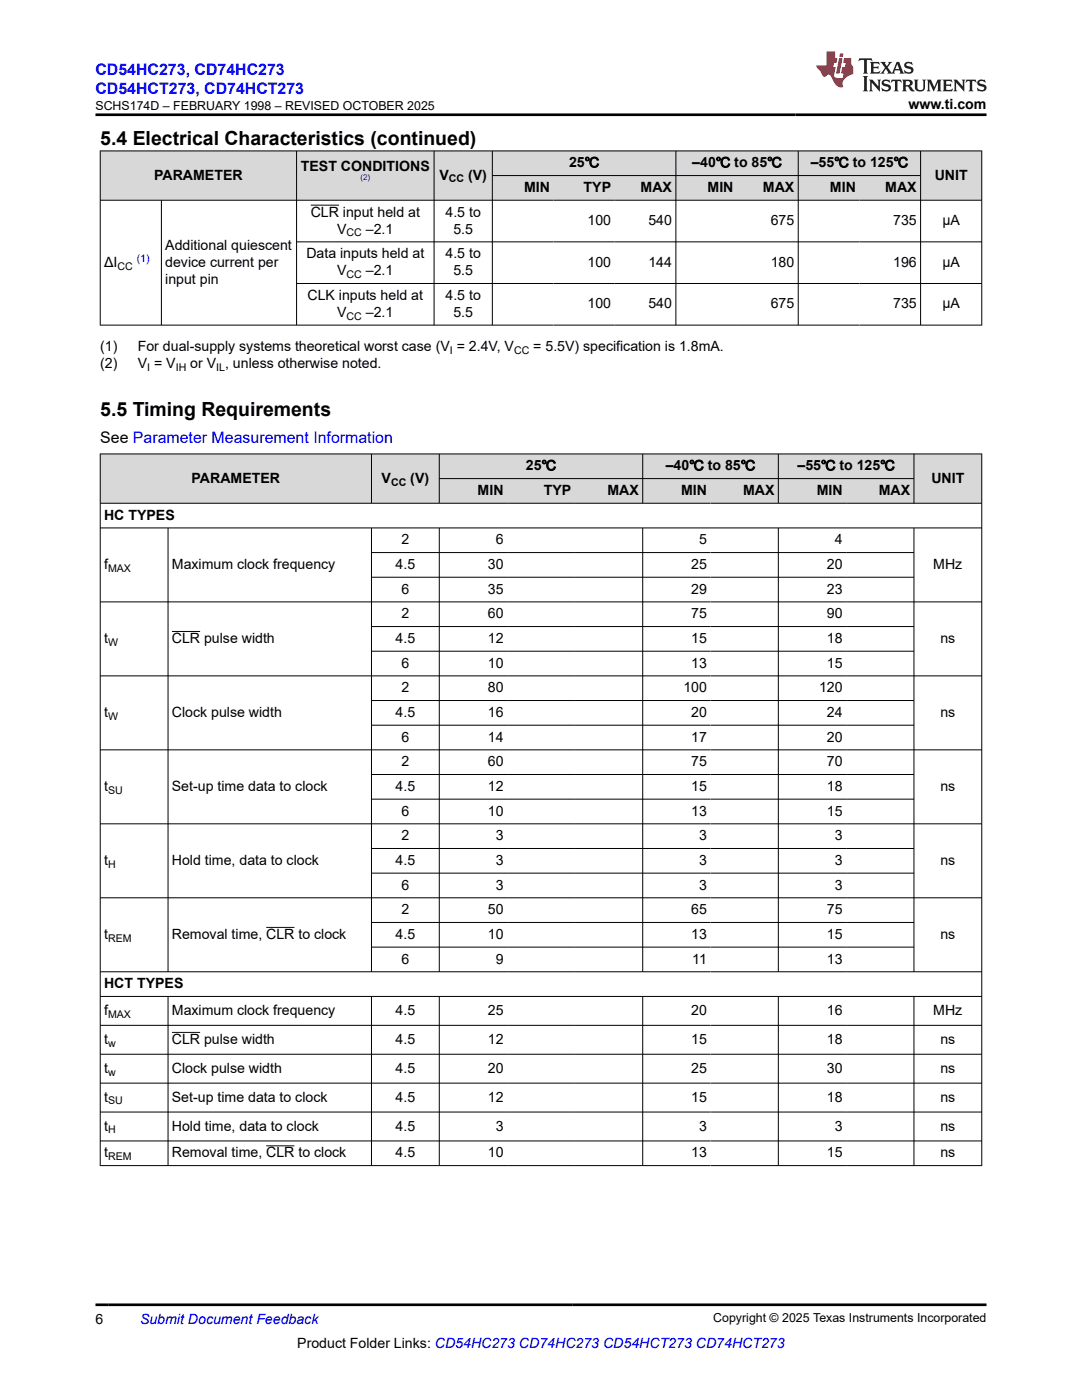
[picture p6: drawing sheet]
<svg xmlns="http://www.w3.org/2000/svg" width="216mm" height="279mm" viewBox="0 0 216 279" stroke-linecap="round" stroke-linejoin="round" font-family="sans-serif">
<g fill="#d8d8d8">
<path d="M20 30.1h175.9v4.9h-175.9z" fill-rule="evenodd"/>
<path d="M20.1 30.2h39v9.7h-39z" fill-rule="evenodd"/>
<path d="M59.2 30.2h27.4v9.7h-27.4z" fill-rule="evenodd"/>
<path d="M86.7 30.2h11.5v9.7h-11.5z" fill-rule="evenodd"/>
<path d="M98.3 30.2h36.5v4.8h-36.5z" fill-rule="evenodd"/>
<path d="M134.9 30.2h24.3v4.8h-24.3z" fill-rule="evenodd"/>
<path d="M159.3 30.2h24.3v4.8h-24.3z" fill-rule="evenodd"/>
<path d="M183.8 30.2h12v9.7h-12z" fill-rule="evenodd"/>
<path d="M98.3 35.1h12.1v4.8h-12.1z" fill-rule="evenodd"/>
<path d="M110.4 35.1h12.3v4.8h-12.3z" fill-rule="evenodd"/>
<path d="M122.7 35.1h12.1v4.8h-12.1z" fill-rule="evenodd"/>
<path d="M134.9 35.1h12.2v4.8h-12.2z" fill-rule="evenodd"/>
<path d="M147.1 35.1h12.1v4.8h-12.1z" fill-rule="evenodd"/>
<path d="M159.3 35.1h12.2v4.8h-12.2z" fill-rule="evenodd"/>
<path d="M171.5 35.1h12.1v4.8h-12.1z" fill-rule="evenodd"/>
</g>
<g fill="none" stroke="#000" stroke-width=".2">
<path d="M19.9 30.1h176.1M19.9 40h176.1M20 30.1v34.8M32.2 40v24.9M59.2 30.1v34.8M86.6 30.1v34.8M98.2 30.1v34.8M98.2 35h85.6M134.9 30.1v34.8M159.3 30.1v34.8M183.7 30.1v34.8M195.9 30.1v34.8"/>
<path d="M59.2 48.3h136.8M59.2 56.6h136.8M62 40.9h5.6M196 64.9h-176.1"/>
</g>
<g fill="#d8d8d8">
<path d="M20 90.6h175.9v4.9h-175.9z" fill-rule="evenodd"/>
<path d="M20.1 90.7h54v9.7h-54z" fill-rule="evenodd"/>
<path d="M74.2 90.7h13.4v9.7h-13.4z" fill-rule="evenodd"/>
<path d="M87.7 90.7h40.5v4.8h-40.5z" fill-rule="evenodd"/>
<path d="M128.3 90.7h26.9v4.8h-26.9z" fill-rule="evenodd"/>
<path d="M155.4 90.7h26.9v4.8h-26.9z" fill-rule="evenodd"/>
<path d="M182.4 90.7h13.4v9.7h-13.4z" fill-rule="evenodd"/>
<path d="M87.7 95.6h13.5v4.8h-13.5z" fill-rule="evenodd"/>
<path d="M101.2 95.6h13.5v4.8h-13.5z" fill-rule="evenodd"/>
<path d="M114.7 95.6h13.5v4.8h-13.5z" fill-rule="evenodd"/>
<path d="M128.3 95.6h13.5v4.8h-13.5z" fill-rule="evenodd"/>
<path d="M141.8 95.6h13.4v4.8h-13.4z" fill-rule="evenodd"/>
<path d="M155.4 95.6h13.4v4.8h-13.4z" fill-rule="evenodd"/>
<path d="M168.8 95.6h13.5v4.8h-13.5z" fill-rule="evenodd"/>
</g>
<g fill="none" stroke="#000" stroke-width=".2">
<path d="M19.9 90.6h176.1M20 90.5v142.2M74.1 90.5v10M87.7 90.5v10M87.7 95.5h94.7M128.2 90.5v10M155.3 90.5v10M182.4 90.5v10M195.9 90.5v142.2M19.9 100.4h176.1M19.9 105.4h176.1M33.5 105.4v88.6"/>
<path d="M74.1 105.4v88.6M74.1 110.3h108.3M74.1 115.2h108.3M87.7 105.4v88.6M128.2 105.4v88.6M155.3 105.4v88.6M182.4 105.4v88.6M19.9 120.1h176.1M19.9 134.9h176.1M34.3 126h5.6M74.1 125h108.3M74.1 130h108.3"/>
<path d="M74.1 139.8h108.3M19.9 149.6h176.1M74.1 144.7h108.3M74.1 154.6h108.3M74.1 159.5h108.3M19.9 164.4h176.1M19.9 179.2h176.1M74.1 169.3h108.3M74.1 174.3h108.3M19.9 193.9h176.1M19.9 198.9h176.1M33.5 198.9v33.8"/>
<path d="M53.1 185.1h5.7M74.1 198.9v33.8M74.1 184.1h108.3M74.1 189h108.3M87.7 198.9v33.8M128.2 198.9v33.8M155.3 198.9v33.8M182.4 198.9v33.8M19.9 204.6h176.1M19.9 210.4h176.1M19.9 216.2h176.1M34.3 206h5.6"/>
<path d="M19.9 221.9h176.1M19.9 227.7h176.1M19.9 232.6h176.1M53.1 228.7h5.7"/>
</g>
<path d="M171.5 11.6l-.2 .6 .5-.2h.6v.1v2.2l-.2 .4h1l-.2-.4v-2.2v-.1h.5l.6 .2-.2-.6zM173.6 12.4l.2 .3v1.6l-.2 .4h1.9l.1-.6a1.08 1.08 0 0 1-1.3 .2v-.7h.6l.4 .2v-.7l-.4 .2h-.6v-.5l.2-.2a1 1 0 0 1 1 .3l-.1-.5zM175.7 12.4l.9 1.1-1 1.2h.9l-.2-.2 .5-.8 .4 .8-.2 .2h1.6l-.2-.2 .2-.5h.9l.1 .5-.1 .2h.9l-.2-.4-.8-1.9h-.5l-.9 2.1-.9-1.1 .9-1h-.8l.2 .2-.4 .6-.4-.6 .2-.2zM179 12.8l.4 1h-.7zM180.7 12.5a.65 .65 0 0 0-.2 .7 .65 .65 0 0 0 .6 .5l.6 .1 .1 .3a.79 .79 0 0 1-.7 .4 .79 .79 0 0 1-.7-.5l.1 .7 .2-.1a.93 .93 0 0 0 1.1 0 .93 .93 0 0 0 .4-.9 1.46 1.46 0 0 0-1.2-.6l-.1-.3a1.09 1.09 0 0 1 1.2 .2l-.2-.6-.1 .1-.5-.2zM172.2 15.2l.2 .4v2.2l-.2 .4h1l-.2-.4v-2.2l.2-.4zM173.4 15.9l.2 .4v1.5l-.2 .4h.8l-.3-.4 .1-1.3 1.6 1.8v-2l.2-.4h-.7l.1 .2 .1 1.1-1.2-1.3zM176.2 16a.65 .65 0 0 0-.2 .8 .65 .65 0 0 0 .6 .4l.6 .2 .1 .2a.79 .79 0 0 1-.7 .4 .79 .79 0 0 1-.7-.5l.1 .7 .2-.1a.93 .93 0 0 0 1.1 .1 .93 .93 0 0 0 .4-1 1.46 1.46 0 0 0-1.2-.5l-.1-.4a1.09 1.09 0 0 1 1.2 .2l-.1-.6-.2 .1-.5-.1zM177.9 15.9l-.1 .6a.63 .63 0 0 1 .8-.3v1.6l-.3 .4h1l-.2-.4v-1.6a.66 .66 0 0 1 .8 .3l-.1-.6zM180 15.9l.2 .4v1.5l-.2 .4h1l-.2-.2-.1-.7h.5l.1 .2a.79 .79 0 0 0 1.2 .6l-1-.9a.61 .61 0 0 0 .6-.6 .61 .61 0 0 0-.5-.7zM180.8 16.2h.1a.47 .47 0 0 1 .5 .1 .47 .47 0 0 1 .1 .5l-.1 .1-.7 .1zM182.3 15.9l.2 .2a2.27 2.27 0 0 0 .4 2 1.04 1.04 0 0 0 1.7-.7v-1.3l.2-.2h-.8l.2 .4v1.1a.6 .6 0 0 1-.6 .6 .6 .6 0 0 1-.6-.6v-1.1l.3-.4zM184.9 15.9l.2 .4v1.5l-.2 .4h.8l-.3-.4v-1.4l.9 1.9 .9-1.9v1.4l-.3 .4h1l-.2-.4v-1.5l.2-.4h-.8l-.7 1.5-.6-1.5zM188.1 15.9l.2 .4v1.5l-.2 .4h1.9l.1-.6a1.09 1.09 0 0 1-1.3 .2v-.7h.6l.4 .2v-.6l-.4 .2h-.6v-.6l.2-.1a1.01 1.01 0 0 1 1 .3l-.1-.6zM190.2 15.9l.3 .4v1.5l-.3 .4h.8l-.2-.4v-1.3l1.6 1.8v-2l.2-.4h-.7l.2 .2v1.1l-1.2-1.3zM192.8 15.9l-.1 .6a.63 .63 0 0 1 .8-.3v1.6l-.3 .4h1l-.2-.4v-1.6a.66 .66 0 0 1 .8 .3l-.1-.6zM195.2 16a.65 .65 0 0 0-.2 .8 .65 .65 0 0 0 .6 .4l.6 .2 .2 .2a.79 .79 0 0 1-.7 .4 .79 .79 0 0 1-.7-.5l.1 .7 .2-.1a.93 .93 0 0 0 1 .1 .93 .93 0 0 0 .5-1 1.46 1.46 0 0 0-1.3-.5v-.4a1.09 1.09 0 0 1 1.2 .2l-.2-.6-.2 .1-.5-.1z" fill="#231f20"/>
<path d="M164.9 10.3v2.7h-2l.1 .4 .8 1a.95 .95 0 0 0 1 .9 .59 .59 0 0 1 .5-.4 .59 .59 0 0 1 .5 .3l.4 .8a1.59 1.59 0 0 0 2.1 1.4 1.61 1.61 0 0 1 1-2.3l1-.3-.1-1.5a1.59 1.59 0 0 1-.3-1.7h-1.5l-.2 .9h.6l-.2 .9h-.5l-.2 .9v.3l.4 .1-.1 .9h-.7a.73 .73 0 0 1-1-.7l.3-1.5h-.5l.1-.9h.5l.2-.9h-.5v-1.3zM167.4 11.6l-.6 3.1h.7l.6-3.1zM167.6 10.7l-.1 .6h.7l.1-.6z" fill="#ed1c24"/>
<path d="M19.1 22.9h177.8M19.1 260.4h177.8" fill="none" stroke="#000" stroke-width=".53"/>
<g font-size="3.9">
<text x="20" y="28.8">5.4 Electrical Characteristics (continued)</text>
<text x="20" y="83">5.5 Timing Requirements</text>
</g>
<g font-size="3.2" fill="#00f">
<text x="19.1" y="14.9">CD54HC273, CD74HC273</text>
<text x="19.1" y="18.7">CD54HCT273, CD74HCT273</text>
</g>
<text font-size="3.2" x="20" y="88.5">See Parameter Measurement Information</text>
<g font-size="2.8">
<text x="181.3" y="21.8">www.ti.com</text>
<text x="30.8" y="35.9">PARAMETER</text>
<text x="60" y="34.2">TEST CONDITIONS</text>
<text x="87.7" y="35.9">V</text>
<text x="93.4" y="35.9">(V)</text>
<text x="113.5" y="33.4">25℃</text>
<text x="138.1" y="33.4">–40℃ to 85℃</text>
<text x="161.8" y="33.4">–55℃ to 125℃</text>
<text x="186.5" y="35.9">UNIT</text>
<text x="104.6" y="38.3">MIN</text>
<text x="116.5" y="38.3">TYP</text>
<text x="127.8" y="38.3">MAX</text>
<text x="141.2" y="38.3">MIN</text>
<text x="152.2" y="38.3">MAX</text>
<text x="165.6" y="38.3">MIN</text>
<text x="176.7" y="38.3">MAX</text>
<text x="62" y="43.2">CLR input held at</text>
<text x="67.3" y="46.6">V</text>
<text x="73" y="46.6">–2.1</text>
<text x="88.9" y="43.2">4.5 to</text>
<text x="90.5" y="46.6">5.5</text>
<text x="117.2" y="44.9">100</text>
<text x="129.4" y="44.9">540</text>
<text x="153.8" y="44.9">675</text>
<text x="178.2" y="44.9">735</text>
<text x="188" y="44.9">μA</text>
<text x="20.8" y="53.2">ΔI</text>
<text x="33" y="49.8">Additional quiescent</text>
<text x="33" y="53.2">device current per</text>
<text x="61.1" y="51.5">Data inputs held at</text>
<text x="88.9" y="51.5">4.5 to</text>
<text x="117.2" y="53.2">100</text>
<text x="129.4" y="53.2">144</text>
<text x="153.8" y="53.2">180</text>
<text x="178.2" y="53.2">196</text>
<text x="188" y="53.2">μA</text>
<text x="33" y="56.6">input pin</text>
<text x="61.4" y="59.9">CLK inputs held at</text>
<text x="67.3" y="54.9">V</text>
<text x="73" y="54.9">–2.1</text>
<text x="88.9" y="59.9">4.5 to</text>
<text x="90.5" y="54.9">5.5</text>
<text x="67.3" y="63.2">V</text>
<text x="73" y="63.2">–2.1</text>
<text x="90.5" y="63.2">5.5</text>
<text x="117.2" y="61.5">100</text>
<text x="129.4" y="61.5">540</text>
<text x="153.8" y="61.5">675</text>
<text x="178.2" y="61.5">735</text>
<text x="188" y="61.5">μA</text>
<text x="20" y="70">(1)</text>
<text x="27.5" y="70">For dual-supply systems theoretical worst case (V = 2.4V, V</text>
<text x="106.4" y="70">= 5.5V) specification is 1.8mA.</text>
<text x="20" y="73.4">(2)</text>
<text x="27.5" y="73.4">V = V</text>
<text x="38" y="73.4">or V , unless otherwise noted.</text>
<text x="104.9" y="93.9">25℃</text>
<text x="132.9" y="93.9">–40℃ to 85℃</text>
<text x="159.1" y="93.9">–55℃ to 125℃</text>
<text x="38.2" y="96.3">PARAMETER</text>
<text x="76.1" y="96.3">V</text>
<text x="81.9" y="96.3">(V)</text>
<text x="95.3" y="98.8">MIN</text>
<text x="108.5" y="98.8">TYP</text>
<text x="121.2" y="98.8">MAX</text>
<text x="135.9" y="98.8">MIN</text>
<text x="148.3" y="98.8">MAX</text>
<text x="163" y="98.8">MIN</text>
<text x="175.3" y="98.8">MAX</text>
<text x="185.8" y="96.3">UNIT</text>
<text x="20.8" y="103.7">HC TYPES</text>
<text x="20.8" y="113.6">f</text>
<text x="34.3" y="113.6">Maximum clock frequency</text>
<text x="78.9" y="113.6">4.5</text>
<text x="80.1" y="108.6">2</text>
<text x="97.3" y="113.6">30</text>
<text x="98.9" y="108.6">6</text>
<text x="137.9" y="113.6">25</text>
<text x="139.5" y="108.6">5</text>
<text x="165" y="113.6">20</text>
<text x="166.6" y="108.6">4</text>
<text x="186.2" y="113.6">MHz</text>
<text x="80.1" y="118.5">6</text>
<text x="97.3" y="118.5">35</text>
<text x="137.9" y="118.5">29</text>
<text x="165" y="118.5">23</text>
<text x="80.1" y="123.4">2</text>
<text x="97.3" y="123.4">60</text>
<text x="137.9" y="123.4">75</text>
<text x="165" y="123.4">90</text>
<text x="20.8" y="128.3">t</text>
<text x="34.3" y="128.3">CLR pulse width</text>
<text x="78.9" y="128.3">4.5</text>
<text x="97.3" y="128.3">12</text>
<text x="137.9" y="128.3">15</text>
<text x="165" y="128.3">18</text>
<text x="187.6" y="128.3">ns</text>
<text x="80.1" y="133.2">6</text>
<text x="97.3" y="133.2">10</text>
<text x="137.9" y="133.2">13</text>
<text x="165" y="133.2">15</text>
<text x="20.8" y="143.1">t</text>
<text x="34.3" y="143.1">Clock pulse width</text>
<text x="78.9" y="143.1">4.5</text>
<text x="80.1" y="138.2">2</text>
<text x="97.3" y="138.2">80</text>
<text x="97.3" y="143.1">16</text>
<text x="136.4" y="138.2">100</text>
<text x="137.9" y="143.1">20</text>
<text x="163.4" y="138.2">120</text>
<text x="165" y="143.1">24</text>
<text x="187.6" y="143.1">ns</text>
<text x="80.1" y="148">6</text>
<text x="97.3" y="148">14</text>
<text x="137.9" y="148">17</text>
<text x="165" y="148">20</text>
<text x="80.1" y="152.9">2</text>
<text x="97.3" y="152.9">60</text>
<text x="137.9" y="152.9">75</text>
<text x="165" y="152.9">70</text>
<text x="20.8" y="157.8">t</text>
<text x="34.3" y="157.8">Set-up time data to clock</text>
<text x="78.9" y="157.8">4.5</text>
<text x="97.3" y="157.8">12</text>
<text x="137.9" y="157.8">15</text>
<text x="165" y="157.8">18</text>
<text x="187.6" y="157.8">ns</text>
<text x="80.1" y="162.8">6</text>
<text x="80.1" y="167.7">2</text>
<text x="97.3" y="162.8">10</text>
<text x="98.9" y="167.7">3</text>
<text x="137.9" y="162.8">13</text>
<text x="139.5" y="167.7">3</text>
<text x="165" y="162.8">15</text>
<text x="166.6" y="167.7">3</text>
<text x="20.8" y="172.6">t</text>
<text x="34.3" y="172.6">Hold time, data to clock</text>
<text x="78.9" y="172.6">4.5</text>
<text x="98.9" y="172.6">3</text>
<text x="139.5" y="172.6">3</text>
<text x="166.6" y="172.6">3</text>
<text x="187.6" y="172.6">ns</text>
<text x="80.1" y="177.5">6</text>
<text x="98.9" y="177.5">3</text>
<text x="139.5" y="177.5">3</text>
<text x="166.6" y="177.5">3</text>
<text x="80.1" y="182.4">2</text>
<text x="97.3" y="182.4">50</text>
<text x="137.9" y="182.4">65</text>
<text x="165" y="182.4">75</text>
<text x="20.8" y="187.4">t</text>
<text x="34.3" y="187.4">Removal time, CLR to clock</text>
<text x="78.9" y="187.4">4.5</text>
<text x="97.3" y="187.4">10</text>
<text x="137.9" y="187.4">13</text>
<text x="165" y="187.4">15</text>
<text x="187.6" y="187.4">ns</text>
<text x="20.8" y="197.2">HCT TYPES</text>
<text x="80.1" y="192.3">6</text>
<text x="98.9" y="192.3">9</text>
<text x="138.1" y="192.3">11</text>
<text x="165" y="192.3">13</text>
<text x="20.8" y="202.6">f</text>
<text x="34.3" y="202.6">Maximum clock frequency</text>
<text x="78.9" y="202.6">4.5</text>
<text x="97.3" y="202.6">25</text>
<text x="137.9" y="202.6">20</text>
<text x="165" y="202.6">16</text>
<text x="186.2" y="202.6">MHz</text>
<text x="20.8" y="208.3">t</text>
<text x="34.3" y="208.3">CLR pulse width</text>
<text x="78.9" y="208.3">4.5</text>
<text x="97.3" y="208.3">12</text>
<text x="137.9" y="208.3">15</text>
<text x="165" y="208.3">18</text>
<text x="187.6" y="208.3">ns</text>
<text x="20.8" y="214.1">t</text>
<text x="34.3" y="214.1">Clock pulse width</text>
<text x="78.9" y="214.1">4.5</text>
<text x="97.3" y="214.1">20</text>
<text x="137.9" y="214.1">25</text>
<text x="165" y="214.1">30</text>
<text x="187.6" y="214.1">ns</text>
<text x="20.8" y="219.9">t</text>
<text x="34.3" y="219.9">Set-up time data to clock</text>
<text x="78.9" y="219.9">4.5</text>
<text x="97.3" y="219.9">12</text>
<text x="137.9" y="219.9">15</text>
<text x="165" y="219.9">18</text>
<text x="187.6" y="219.9">ns</text>
<text x="20.8" y="225.6">t</text>
<text x="34.3" y="225.6">Hold time, data to clock</text>
<text x="78.9" y="225.6">4.5</text>
<text x="98.9" y="225.6">3</text>
<text x="139.5" y="225.6">3</text>
<text x="166.6" y="225.6">3</text>
<text x="187.6" y="225.6">ns</text>
<text x="20.8" y="231">t</text>
<text x="34.3" y="231">Removal time, CLR to clock</text>
<text x="78.9" y="231">4.5</text>
<text x="97.3" y="231">10</text>
<text x="137.9" y="231">13</text>
<text x="165" y="231">15</text>
<text x="187.6" y="231">ns</text>
<text x="19.1" y="264.2">6</text>
<text x="59.3" y="269">Product Folder Links: CD54HC273 CD74HC273 CD54HCT273 CD74HCT273</text>
</g>
<text font-size="2.8" fill="#00f" x="27.9" y="264.2">Submit Document Feedback</text>
<g font-size="2.5">
<text x="19.1" y="21.9">SCHS174D – FEBRUARY 1998 – REVISED OCTOBER 2025</text>
<text x="142.3" y="263.9">Copyright © 2025 Texas Instruments Incorporated</text>
</g>
<g font-size="2.1">
<text x="89.6" y="36.4">CC</text>
<text x="69.2" y="47.2">CC</text>
<text x="23.4" y="53.8">CC</text>
<text x="69.2" y="55.5">CC</text>
<text x="69.2" y="63.8">CC</text>
<text x="89.8" y="70.6">I</text>
<text x="102.6" y="70.6">CC</text>
<text x="29.4" y="74">I</text>
<text x="35.1" y="74">IH</text>
<text x="43.1" y="74">IL</text>
<text x="78" y="96.9">CC</text>
<text x="21.6" y="114.1">MAX</text>
<text x="21.6" y="128.9">W</text>
<text x="21.6" y="143.6">W</text>
<text x="21.6" y="158.4">SU</text>
<text x="21.6" y="173.2">H</text>
<text x="21.6" y="187.9">REM</text>
<text x="21.6" y="203.1">MAX</text>
<text x="21.6" y="208.9">w</text>
<text x="21.6" y="214.7">w</text>
<text x="21.6" y="220.4">SU</text>
<text x="21.6" y="226.2">H</text>
<text x="21.6" y="231.5">REM</text>
</g>
<text font-size="2.1" fill="#00f" x="27.3" y="52.3">(1)</text>
<text font-size="1.6" fill="#00f" x="71.9" y="35.9">(2)</text>
</svg>
